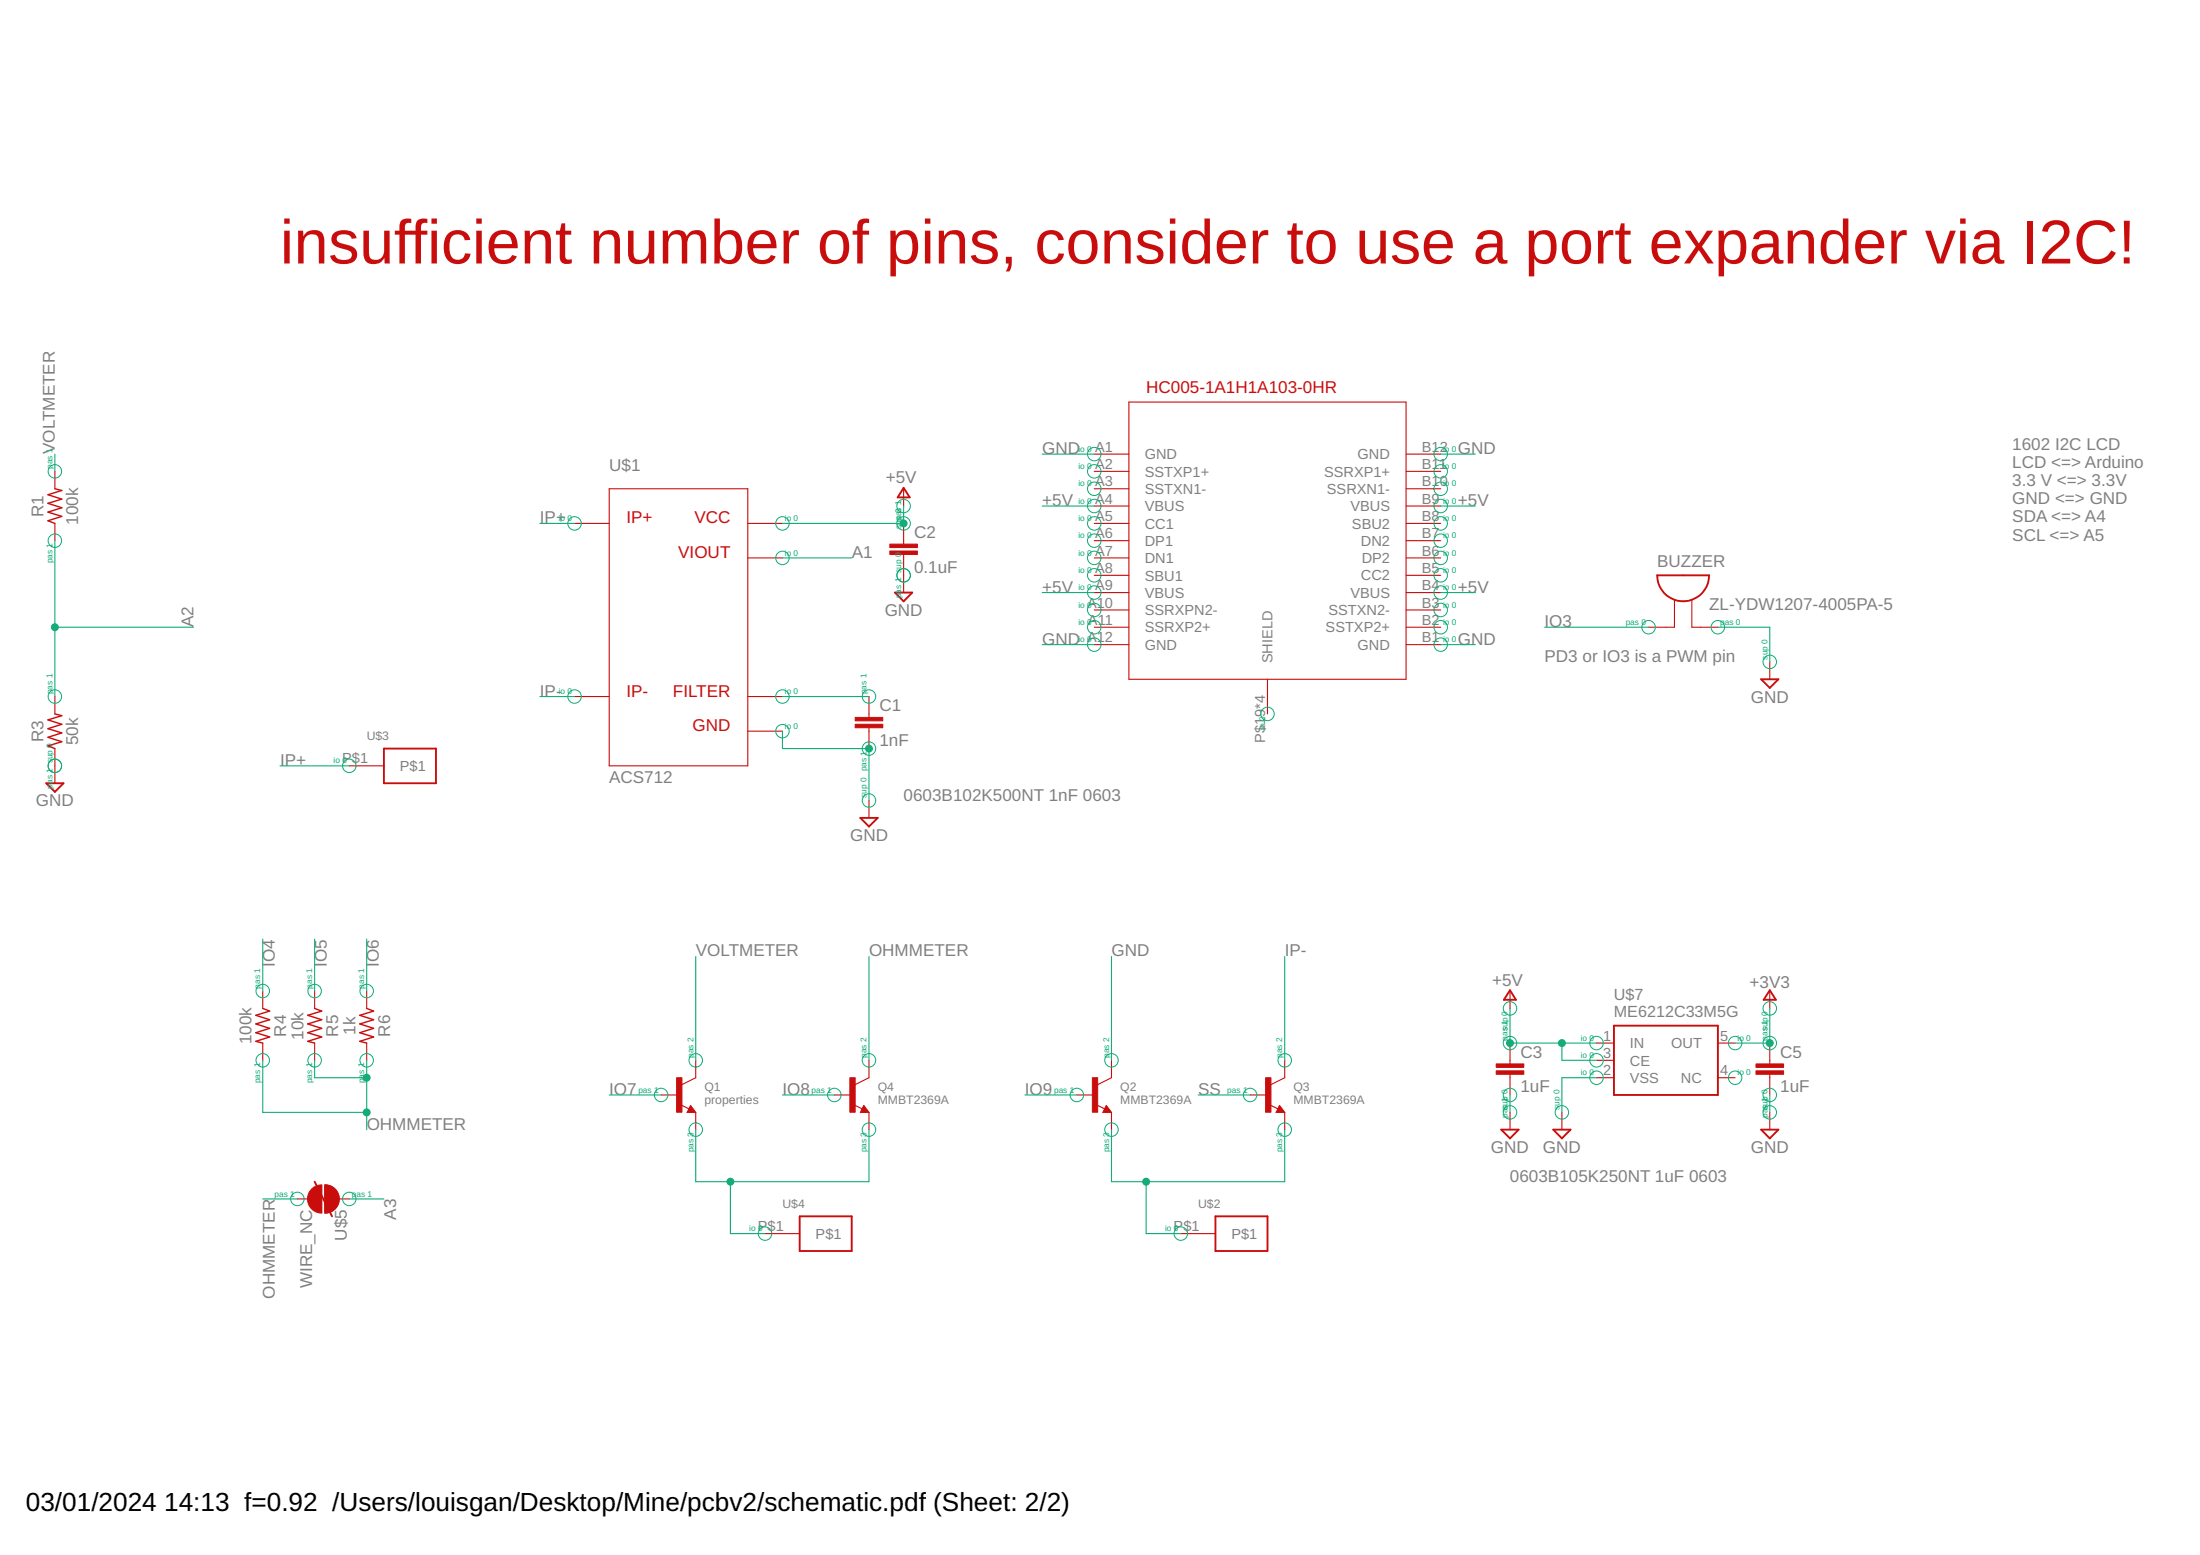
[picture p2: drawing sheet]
<svg xmlns="http://www.w3.org/2000/svg" width="297mm" height="210mm" viewBox="0 0 297 210" stroke-linecap="round" stroke-linejoin="round" font-family="sans-serif">
<path d="M7.4 66l.9 .2-1.8 .6 1.8 .6-1.8 .5 1.8 .6-1.8 .6 1.8 .6-1.8 .6 .9 .4M7.4 96.4l.9 .2-1.8 .6 1.8 .6-1.8 .6 1.8 .5-1.8 .6 1.8 .6-1.8 .6 .9 .3M35.5 136.1l.9 .4-1.9 .6 1.9 .5-1.9 .6 1.9 .6-1.9 .6 1.9 .6-1.9 .6 1 .2M42.5 136.1l.9 .4-1.8 .6 1.8 .5-1.8 .6 1.8 .6-1.8 .6 1.8 .6-1.8 .6 .9 .2M49.5 136.1l.9 .4-1.8 .6 1.8 .5-1.8 .6 1.8 .6-1.8 .6 1.8 .6-1.8 .6 .9 .2" fill="none" stroke="#c90d0c" stroke-width=".19"/>
<g fill="none" stroke="#c90d0c" stroke-width=".15">
<path d="M152.4 54.3h37.4v37.4h-37.4zM7.4 63.6v2.4M7.4 70.7v2.3M77.6 70.7h4.7M82.3 66h18.7v37.4h-18.7zM101 70.7h4.6M101 75.3h4.6M122 66v2.3M122 70.7v2.7M122 74.8v5.2M147.7 66h4.7M147.7 70.7h4.7"/>
<path d="M147.7 75.3h4.7M147.7 61.3h4.7M147.7 68.3h4.7M147.7 73h4.7M147.7 80h4.7M147.7 77.7h4.7M147.7 63.6h4.7M189.8 66h4.7M189.8 70.7h4.7M189.8 75.3h4.7M189.8 61.3h4.7M189.8 68.3h4.7"/>
<path d="M189.8 73h4.7M189.8 80h4.7M189.8 77.7h4.7M189.8 63.6h4.7M7.4 94v2.4M77.6 94h4.7M101 94h4.6M101 98.7h4.6M117.3 94v2.8M117.3 98.2v2.8M147.7 87h4.7M147.7 82.3h4.7"/>
<path d="M147.7 84.7h4.7M171.1 91.7v4.7M189.8 87h4.7M189.8 82.3h4.7M189.8 84.7h4.7M226.1 81v3.7h-3.5M228.4 81v3.7h3.5M239 89.3v2.4M7.4 101v4.7M47.2 103.4h4.6M117.3 108.1v2.3M35.5 133.8v2.3"/>
<path d="M42.5 133.8v2.3M49.5 133.8v2.3M203.9 133.8v2.3M239 133.8v2.3M35.5 140.8v2.3M42.5 140.8v2.3M49.5 140.8v2.3M89.3 147.8h2.3M91.9 149.1l1.1 .6M93.2 149.2l.7 1h-1.1zM93.9 143.1v2.4l-1.8 .9M93.9 150.2v2.3"/>
<path d="M112.6 147.8h2.4M115.3 149.1l1.1 .6M116.6 149.2l.7 1h-1.1zM117.3 143.1v2.4l-1.8 .9M117.3 150.2v2.3M145.4 147.8h2.3M148 149.1l1.2 .6M149.4 149.2l.7 1h-1.2zM150.1 143.1v2.4l-1.9 .9M150.1 150.2v2.3M168.8 147.8h2.3M171.4 149.1l1.2 .6"/>
<path d="M172.8 149.2l.7 1h-1.2zM173.5 143.1v2.4l-1.9 .9M173.5 150.2v2.3M203.9 140.8v2.8M203.9 145v2.8M203.9 150.2v2.3M210.9 150.2v2.3M215.6 140.8h2.3M215.6 145.5h2.3M215.6 143.1h2.3M231.9 140.8h2.4M231.9 145.5h2.4"/>
<path d="M239 140.8v2.8M239 145v2.8M239 150.2v2.3M40.2 161.8h2.8M44.4 161.8h2.8M103.3 166.5h4.7M159.4 166.5h4.7"/>
</g>
<g fill="none" stroke="#c90d0c" stroke-width=".25">
<path d="M120.8 80h2.4l-1.2 1.2zM122 65.8l.8 1.3h-1.6zM223.8 77.7h7a3.5 3.5 0 0 1-3.5 3.5 3.5 3.5 0 0 1-3.5-3.5zM237.8 91.7h2.3l-1.1 1.2zM6.2 105.7h2.4l-1.2 1.2zM51.8 101h7.1v4.7h-7.1zM116.2 110.4h2.3l-1.2 1.2zM203.9 133.7l.8 1.3h-1.6zM217.9 138.5h14v9.3h-14zM239 133.7l.8 1.3h-1.7zM42.5 159.5l2.3 4.7M93.2 149.7l.2 .2h-.4l.2-.4 .5 .5h-.7"/>
<path d="M116.6 149.7l.2 .2h-.4l.2-.4 .5 .5h-.7M149.4 149.7l.1 .2h-.4l.3-.4 .4 .5h-.7M172.8 149.7l.1 .2h-.4l.3-.4 .4 .5h-.7M202.7 152.5h2.3l-1.1 1.2zM209.7 152.5h2.3l-1.1 1.2zM237.8 152.5h2.3l-1.1 1.2zM108 164.2h7v4.7h-7zM164.1 164.2h7v4.7h-7z"/>
</g>
<g fill="#c90d0c" stroke="#c90d0c" stroke-width=".14">
<path d="M115.5 97.8h3.7v.4h-3.7z"/>
<path d="M115.5 96.8h3.7v.5h-3.7z"/>
<path d="M120.1 74.4h3.8v.4h-3.8z"/>
<path d="M120.1 73.4h3.8v.5h-3.8z"/>
<path d="M91.4 145.5h.7v4.6h-.7z"/>
<path d="M114.7 145.5h.8v4.6h-.8z"/>
<path d="M147.5 145.5h.7v4.6h-.7z"/>
<path d="M170.9 145.5h.7v4.6h-.7z"/>
<path d="M202 144.5h3.7v.5h-3.7z"/>
<path d="M202 143.6h3.7v.5h-3.7z"/>
<path d="M237.1 144.5h3.7v.5h-3.7z"/>
<path d="M237.1 143.6h3.7v.5h-3.7z"/>
</g>
<g fill="#c90d0c" stroke="#c90d0c" stroke-width=".14">
<path d="M43.9 159.9a1.91 1.91 0 0 1 1.9 1.9 1.91 1.91 0 0 1-1.9 2z" fill-rule="evenodd"/>
<path d="M42.1 160.5l.7-.5 .7-.1v3.9a1.91 1.91 0 0 1-1.8-1.2 1.91 1.91 0 0 1 .4-2.1z" fill-rule="evenodd"/>
<path d="M43.9 159.9a1.91 1.91 0 0 1 1.9 1.9 1.91 1.91 0 0 1-1.9 2z" fill-rule="evenodd"/>
</g>
<g fill="none" stroke="#0dab76" stroke-width=".14">
<circle cx="7.4" cy="73" r=".91"/>
<circle cx="7.4" cy="63.6" r=".91"/>
<circle cx="77.6" cy="70.7" r=".91"/>
<circle cx="105.6" cy="75.3" r=".91"/>
<circle cx="105.6" cy="70.7" r=".91"/>
<circle cx="122" cy="68.3" r=".91"/>
<circle cx="122" cy="77.7" r=".91"/>
<circle cx="122" cy="70.7" r=".91"/>
<circle cx="147.7" cy="68.3" r=".91"/>
<circle cx="147.7" cy="73" r=".91"/>
<circle cx="147.7" cy="63.6" r=".91"/>
<circle cx="147.7" cy="80" r=".91"/>
<circle cx="147.7" cy="61.3" r=".91"/>
<circle cx="147.7" cy="70.7" r=".91"/>
<circle cx="147.7" cy="77.7" r=".91"/>
<circle cx="147.7" cy="66" r=".91"/>
<circle cx="147.7" cy="75.3" r=".91"/>
<circle cx="194.5" cy="77.7" r=".91"/>
<circle cx="194.5" cy="61.3" r=".91"/>
<circle cx="194.5" cy="80" r=".91"/>
<circle cx="194.5" cy="63.6" r=".91"/>
<circle cx="194.5" cy="75.3" r=".91"/>
<circle cx="194.5" cy="66" r=".91"/>
<circle cx="194.5" cy="73" r=".91"/>
<circle cx="194.5" cy="70.7" r=".91"/>
<circle cx="194.5" cy="68.3" r=".91"/>
<circle cx="7.4" cy="94" r=".91"/>
<circle cx="77.6" cy="94" r=".91"/>
<circle cx="105.6" cy="98.7" r=".91"/>
<circle cx="105.6" cy="94" r=".91"/>
<circle cx="117.3" cy="94" r=".91"/>
<circle cx="147.7" cy="84.7" r=".91"/>
<circle cx="147.7" cy="82.3" r=".91"/>
<circle cx="147.7" cy="87" r=".91"/>
<circle cx="171.1" cy="96.4" r=".91"/>
<circle cx="194.5" cy="84.7" r=".91"/>
<circle cx="194.5" cy="82.3" r=".91"/>
<circle cx="194.5" cy="87" r=".91"/>
<circle cx="222.6" cy="84.7" r=".91"/>
<circle cx="231.9" cy="84.7" r=".91"/>
<circle cx="239" cy="89.3" r=".91"/>
<circle cx="7.4" cy="103.4" r=".91"/>
<circle cx="47.2" cy="103.4" r=".91"/>
<circle cx="117.3" cy="108.1" r=".91"/>
<circle cx="117.3" cy="101" r=".91"/>
<circle cx="35.5" cy="133.8" r=".91"/>
<circle cx="42.5" cy="133.8" r=".91"/>
<circle cx="49.5" cy="133.8" r=".91"/>
<circle cx="203.9" cy="136.1" r=".91"/>
<circle cx="239" cy="136.1" r=".91"/>
<circle cx="35.5" cy="143.1" r=".91"/>
<circle cx="42.5" cy="143.1" r=".91"/>
<circle cx="49.5" cy="143.1" r=".91"/>
<circle cx="89.3" cy="147.8" r=".91"/>
<circle cx="93.9" cy="152.5" r=".91"/>
<circle cx="93.9" cy="143.1" r=".91"/>
<circle cx="112.6" cy="147.8" r=".91"/>
<circle cx="117.3" cy="143.1" r=".91"/>
<circle cx="117.3" cy="152.5" r=".91"/>
<circle cx="145.4" cy="147.8" r=".91"/>
<circle cx="150.1" cy="143.1" r=".91"/>
<circle cx="150.1" cy="152.5" r=".91"/>
<circle cx="168.8" cy="147.8" r=".91"/>
<circle cx="173.5" cy="143.1" r=".91"/>
<circle cx="173.5" cy="152.5" r=".91"/>
<circle cx="203.9" cy="150.2" r=".91"/>
<circle cx="203.9" cy="140.8" r=".91"/>
<circle cx="203.9" cy="147.8" r=".91"/>
<circle cx="210.9" cy="150.2" r=".91"/>
<circle cx="215.6" cy="140.8" r=".91"/>
<circle cx="215.6" cy="143.1" r=".91"/>
<circle cx="215.6" cy="145.5" r=".91"/>
<circle cx="234.3" cy="140.8" r=".91"/>
<circle cx="234.3" cy="145.5" r=".91"/>
<circle cx="239" cy="147.8" r=".91"/>
<circle cx="239" cy="150.2" r=".91"/>
<circle cx="239" cy="140.8" r=".91"/>
<circle cx="40.2" cy="161.8" r=".91"/>
<circle cx="47.2" cy="161.8" r=".91"/>
<circle cx="103.3" cy="166.5" r=".91"/>
<circle cx="159.4" cy="166.5" r=".91"/>
</g>
<g fill="none" stroke="#0dab76" stroke-width=".15">
<path d="M7.4 61.3v2.3M7.4 73v21M72.9 70.7h4.7M105.6 75.3h9.4M122 68.3v2.4h-16.4M140.7 61.3h7M140.7 68.3h7M140.7 80h7M194.5 61.3h4.7M194.5 68.3h4.7M194.5 80h4.7M7.4 84.7h18.7"/>
<path d="M72.9 94h4.7M105.6 98.7v2.3h11.7v7.1M105.6 94h11.7M140.7 87h7M194.5 87h4.7M208.6 84.7h14M231.9 84.7h7.1v4.6M37.8 103.4h9.4M35.5 126.8v7M42.5 126.8v7M49.5 126.8v7M93.9 129.1v14"/>
<path d="M117.3 129.1v14M150.1 129.1v14M173.5 129.1v14M203.9 136.1v4.7h11.7M239 136.1v4.7h-4.7M35.5 143.1v7.1h14M42.5 143.1v2.4h7M49.5 143.1v9.4M82.3 147.8h7M93.9 152.5v7h23.4v-7M98.6 159.5v7h4.7M105.6 147.8h7"/>
<path d="M138.4 147.8h7M150.1 152.5v7h23.4v-7M154.7 159.5v7h4.7M161.8 147.8h7M203.9 147.8v2.4M210.9 140.8v2.3h4.7M215.6 145.5h-4.7v4.7M239 147.8v2.4M35.5 161.8h4.7M47.2 161.8h4.6"/>
</g>
<g fill="#0dab76" stroke="#0dab76" stroke-width=".14">
<circle cx="7.4" cy="84.7" r=".47"/>
<circle cx="117.3" cy="101" r=".47"/>
<circle cx="49.5" cy="145.5" r=".47"/>
<circle cx="49.5" cy="150.2" r=".47"/>
<circle cx="98.6" cy="159.5" r=".47"/>
<circle cx="154.7" cy="159.5" r=".47"/>
<circle cx="239" cy="140.8" r=".47"/>
<circle cx="203.9" cy="140.8" r=".47"/>
<circle cx="210.9" cy="140.8" r=".47"/>
<circle cx="122" cy="70.7" r=".47"/>
</g>
<text font-size="8.4" fill="#c90d0c" x="37.8" y="35.6">insufficient number of pins, consider to use a port expander via I2C!</text>
<g font-size="3.5">
<text x="3.5" y="203.9">03/01/2024</text>
<text x="22.2" y="203.9">14:13 f=0.92 /Users/louisgan/Desktop/Mine/pcbv2/schematic.pdf (Sheet: 2/2)</text>
</g>
<g font-size="2.3" fill="#c90d0c">
<text x="154.8" y="53.1">HC005-1A1H1A103-0HR</text>
<text x="84.6" y="70.6">IP+</text>
<text x="93.8" y="70.6">VCC</text>
<text x="91.6" y="75.3">VIOUT</text>
<text x="84.6" y="94">IP-</text>
<text x="90.9" y="94">FILTER</text>
<text x="93.5" y="98.7">GND</text>
</g>
<g font-size="2.3" fill="#808080">
<text x="7.4" y="61.3" transform="rotate(-90 7.4 61.3)">VOLTMETER</text>
<text x="82.3" y="63.6">U$1</text>
<text x="119.6" y="65.3">+5V</text>
<text x="140.7" y="61.3">GND</text>
<text x="196.9" y="61.3">GND</text>
<text x="271.7" y="60.7">1602 I2C LCD</text>
<text x="271.7" y="63.2">LCD &lt;=&gt; Arduino</text>
<text x="271.7" y="65.6">3.3 V &lt;=&gt; 3.3V</text>
<text x="5.9" y="69.8" transform="rotate(-90 5.9 69.8)">R1</text>
<text x="10.6" y="70.8" transform="rotate(-90 10.6 70.8)">100k</text>
<text x="72.9" y="70.6">IP+</text>
<text x="140.7" y="68.3">+5V</text>
<text x="196.9" y="68.3">+5V</text>
<text x="271.7" y="68.1">GND &lt;=&gt; GND</text>
<text x="271.7" y="70.5">SDA &lt;=&gt; A4</text>
<text x="115" y="75.3">A1</text>
<text x="123.4" y="77.3">0.1uF</text>
<text x="123.4" y="72.6">C2</text>
<text x="223.7" y="76.5">BUZZER</text>
<text x="271.7" y="73">SCL &lt;=&gt; A5</text>
<text x="119.4" y="83.1">GND</text>
<text x="140.7" y="80">+5V</text>
<text x="196.9" y="80">+5V</text>
<text x="230.8" y="82.3">ZL-YDW1207-4005PA-5</text>
<text x="26.1" y="84.7" transform="rotate(-90 26.1 84.7)">A2</text>
<text x="140.7" y="87">GND</text>
<text x="196.9" y="87">GND</text>
<text x="208.5" y="89.4">PD3 or IO3 is a PWM pin</text>
<text x="208.5" y="84.7">IO3</text>
<text x="72.9" y="94">IP-</text>
<text x="236.4" y="94.8">GND</text>
<text x="5.9" y="100.2" transform="rotate(-90 5.9 100.2)">R3</text>
<text x="10.6" y="100.6" transform="rotate(-90 10.6 100.6)">50k</text>
<text x="118.7" y="100.7">1nF</text>
<text x="118.7" y="96">C1</text>
<text x="37.8" y="103.4">IP+</text>
<text x="82.3" y="105.7">ACS712</text>
<text x="4.8" y="108.9">GND</text>
<text x="114.8" y="113.5">GND</text>
<text x="122" y="108.1">0603B102K500NT 1nF 0603</text>
<text x="37.1" y="130.5" transform="rotate(-90 37.1 130.5)">IO4</text>
<text x="44.1" y="130.5" transform="rotate(-90 44.1 130.5)">IO5</text>
<text x="51.1" y="130.5" transform="rotate(-90 51.1 130.5)">IO6</text>
<text x="93.9" y="129.1">VOLTMETER</text>
<text x="117.3" y="129.1">OHMMETER</text>
<text x="150.1" y="129.1">GND</text>
<text x="173.5" y="129.1">IP-</text>
<text x="201.5" y="133.1">+5V</text>
<text x="236.2" y="133.3">+3V3</text>
<text x="34" y="141" transform="rotate(-90 34 141)">100k</text>
<text x="38.6" y="139.9" transform="rotate(-90 38.6 139.9)">R4</text>
<text x="41" y="140.3" transform="rotate(-90 41 140.3)">10k</text>
<text x="45.7" y="139.9" transform="rotate(-90 45.7 139.9)">R5</text>
<text x="48" y="139.7" transform="rotate(-90 48 139.7)">1k</text>
<text x="52.7" y="139.9" transform="rotate(-90 52.7 139.9)">R6</text>
<text x="205.3" y="142.8">C3</text>
<text x="240.4" y="142.8">C5</text>
<text x="82.3" y="147.8">IO7</text>
<text x="105.6" y="147.8">IO8</text>
<text x="138.4" y="147.8">IO9</text>
<text x="161.8" y="147.8">SS</text>
<text x="205.3" y="147.5">1uF</text>
<text x="240.4" y="147.5">1uF</text>
<text x="49.5" y="152.5">OHMMETER</text>
<text x="201.3" y="155.6">GND</text>
<text x="208.3" y="155.6">GND</text>
<text x="236.4" y="155.6">GND</text>
<text x="203.9" y="159.5">0603B105K250NT 1uF 0603</text>
<text x="46.8" y="167.5" transform="rotate(-90 46.8 167.5)">U$5</text>
<text x="53.5" y="164.7" transform="rotate(-90 53.5 164.7)">A3</text>
<text x="42.1" y="173.9" transform="rotate(-90 42.1 173.9)">WIRE_NC</text>
<text x="37.1" y="175.3" transform="rotate(-90 37.1 175.3)">OHMMETER</text>
</g>
<g font-size="2.2" fill="#808080">
<text x="217.9" y="137.3">ME6212C33M5G</text>
<text x="217.9" y="135">U$7</text>
</g>
<g font-size="2" fill="#808080">
<text x="147.8" y="61">A1</text>
<text x="147.8" y="63.3">A2</text>
<text x="147.8" y="65.6">A3</text>
<text x="154.6" y="62">GND</text>
<text x="154.6" y="64.3">SSTXP1+</text>
<text x="178.8" y="64.3">SSRXP1+</text>
<text x="183.3" y="62">GND</text>
<text x="192" y="61">B12</text>
<text x="192" y="63.3">B11</text>
<text x="192" y="65.6">B10</text>
<text x="147.8" y="68">A4</text>
<text x="147.8" y="70.3">A5</text>
<text x="154.6" y="69">VBUS</text>
<text x="154.6" y="71.3">CC1</text>
<text x="154.6" y="66.7">SSTXN1-</text>
<text x="179.2" y="66.7">SSRXN1-</text>
<text x="182.3" y="69">VBUS</text>
<text x="182.5" y="71.3">SBU2</text>
<text x="192" y="68">B9</text>
<text x="192" y="70.3">B8</text>
<text x="147.8" y="72.7">A6</text>
<text x="147.8" y="75">A7</text>
<text x="147.8" y="77.3">A8</text>
<text x="154.6" y="73.7">DP1</text>
<text x="154.6" y="76">DN1</text>
<text x="183.7" y="73.7">DN2</text>
<text x="183.9" y="76">DP2</text>
<text x="192" y="77.3">B5</text>
<text x="192" y="75">B6</text>
<text x="192" y="72.7">B7</text>
<text x="146.8" y="82">A10</text>
<text x="147.8" y="79.7">A9</text>
<text x="154.6" y="80.7">VBUS</text>
<text x="154.6" y="83">SSRXPN2-</text>
<text x="154.6" y="78.4">SBU1</text>
<text x="179.4" y="83">SSTXN2-</text>
<text x="182.3" y="80.7">VBUS</text>
<text x="183.7" y="78.4">CC2</text>
<text x="192" y="79.7">B4</text>
<text x="192" y="82">B3</text>
<text x="146.8" y="86.7">A12</text>
<text x="146.9" y="84.3">A11</text>
<text x="154.6" y="87.7">GND</text>
<text x="154.6" y="85.4">SSRXP2+</text>
<text x="171.8" y="89.5" transform="rotate(-90 171.8 89.5)">SHIELD</text>
<text x="179" y="85.4">SSTXP2+</text>
<text x="183.3" y="87.7">GND</text>
<text x="192" y="86.7">B1</text>
<text x="192" y="84.3">B2</text>
<text x="170.8" y="100.3" transform="rotate(-90 170.8 100.3)">P$19*4</text>
<text x="46.2" y="103.1">P$1</text>
<text x="54" y="104.1">P$1</text>
<text x="216.5" y="140.5">1</text>
<text x="216.5" y="142.8">3</text>
<text x="220.1" y="141.5">IN</text>
<text x="220.1" y="143.8">CE</text>
<text x="225.6" y="141.5">OUT</text>
<text x="232.3" y="140.5">5</text>
<text x="216.5" y="145.1">2</text>
<text x="220.1" y="146.2">VSS</text>
<text x="226.9" y="146.2">NC</text>
<text x="232.3" y="145.1">4</text>
<text x="102.3" y="166.2">P$1</text>
<text x="110.1" y="167.2">P$1</text>
<text x="158.5" y="166.2">P$1</text>
<text x="166.3" y="167.2">P$1</text>
</g>
<g font-size="1.7" fill="#808080">
<text x="49.5" y="99.9">U$3</text>
<text x="95.1" y="149">properties</text>
<text x="95.1" y="147.2">Q1</text>
<text x="118.5" y="149">MMBT2369A</text>
<text x="118.5" y="147.2">Q4</text>
<text x="151.2" y="149">MMBT2369A</text>
<text x="151.2" y="147.2">Q2</text>
<text x="174.6" y="149">MMBT2369A</text>
<text x="174.6" y="147.2">Q3</text>
<text x="105.6" y="163">U$4</text>
<text x="161.8" y="163">U$2</text>
</g>
<g font-size="1.1" fill="#0dab76">
<text x="7.1" y="63.3" transform="rotate(-90 7.1 63.3)">pas 1</text>
<text x="145.6" y="61">io 0</text>
<text x="145.6" y="63.3">io 0</text>
<text x="145.6" y="65.6">io 0</text>
<text x="194.8" y="61">io 0</text>
<text x="194.8" y="63.3">io 0</text>
<text x="194.8" y="65.6">io 0</text>
<text x="75.4" y="70.3">io 0</text>
<text x="106" y="70.3">io 0</text>
<text x="121.7" y="71.4" transform="rotate(-90 121.7 71.4)">supa0s 1</text>
<text x="121.7" y="70.2" transform="rotate(-90 121.7 70.2)">p</text>
<text x="145.6" y="68">io 0</text>
<text x="145.6" y="70.3">io 0</text>
<text x="194.8" y="68">io 0</text>
<text x="194.8" y="70.3">io 0</text>
<text x="7.1" y="76.1" transform="rotate(-90 7.1 76.1)">pas 1</text>
<text x="106" y="75">io 0</text>
<text x="145.6" y="72.7">io 0</text>
<text x="145.6" y="75">io 0</text>
<text x="145.6" y="77.3">io 0</text>
<text x="194.8" y="77.3">io 0</text>
<text x="194.8" y="75">io 0</text>
<text x="194.8" y="72.7">io 0</text>
<text x="121.7" y="80.7" transform="rotate(-90 121.7 80.7)">pas 1 sup 0</text>
<text x="145.6" y="79.7">io 0</text>
<text x="145.6" y="82">io 0</text>
<text x="194.8" y="79.7">io 0</text>
<text x="194.8" y="82">io 0</text>
<text x="145.6" y="86.7">io 0</text>
<text x="145.6" y="84.3">io 0</text>
<text x="194.8" y="86.7">io 0</text>
<text x="194.8" y="84.3">io 0</text>
<text x="219.5" y="84.3">pas 0</text>
<text x="232.3" y="84.3">pas 0</text>
<text x="238.6" y="89" transform="rotate(-90 238.6 89)">sup 0</text>
<text x="7.1" y="93.7" transform="rotate(-90 7.1 93.7)">pas 1</text>
<text x="75.4" y="93.7">io 0</text>
<text x="106" y="93.7">io 0</text>
<text x="117" y="93.7" transform="rotate(-90 117 93.7)">pas 1</text>
<text x="106" y="98.4">io 0</text>
<text x="170.8" y="98.5" transform="rotate(-90 170.8 98.5)">io 0</text>
<text x="7.1" y="106.5" transform="rotate(-90 7.1 106.5)">pas 1 sup 0</text>
<text x="45" y="103.1">io 0</text>
<text x="117" y="107.7" transform="rotate(-90 117 107.7)">sup 0</text>
<text x="117" y="104.1" transform="rotate(-90 117 104.1)">pas 1</text>
<text x="35.1" y="133.5" transform="rotate(-90 35.1 133.5)">pas 1</text>
<text x="42.2" y="133.5" transform="rotate(-90 42.2 133.5)">pas 1</text>
<text x="49.2" y="133.5" transform="rotate(-90 49.2 133.5)">pas 1</text>
<text x="93.6" y="142.8" transform="rotate(-90 93.6 142.8)">pas 2</text>
<text x="117" y="142.8" transform="rotate(-90 117 142.8)">pas 2</text>
<text x="149.7" y="142.8" transform="rotate(-90 149.7 142.8)">pas 2</text>
<text x="173.1" y="142.8" transform="rotate(-90 173.1 142.8)">pas 2</text>
<text x="203.5" y="140.5" transform="rotate(-90 203.5 140.5)">pas 1</text>
<text x="203.5" y="139.2" transform="rotate(-90 203.5 139.2)">sup 0</text>
<text x="213.4" y="140.5">io 0</text>
<text x="213.4" y="142.8">io 0</text>
<text x="234.6" y="140.5">io 0</text>
<text x="238.6" y="140.5" transform="rotate(-90 238.6 140.5)">pas 1</text>
<text x="238.6" y="139.2" transform="rotate(-90 238.6 139.2)">sup 0</text>
<text x="35.1" y="146.2" transform="rotate(-90 35.1 146.2)">pas 1</text>
<text x="42.2" y="146.2" transform="rotate(-90 42.2 146.2)">pas 1</text>
<text x="49.2" y="146.2" transform="rotate(-90 49.2 146.2)">pas 1</text>
<text x="86.2" y="147.5">pas 1</text>
<text x="109.6" y="147.5">pas 1</text>
<text x="142.3" y="147.5">pas 1</text>
<text x="165.7" y="147.5">pas 1</text>
<text x="210.6" y="149.8" transform="rotate(-90 210.6 149.8)">sup 0</text>
<text x="213.4" y="145.1">io 0</text>
<text x="234.6" y="145.1">io 0</text>
<text x="93.6" y="155.6" transform="rotate(-90 93.6 155.6)">pas 3</text>
<text x="117" y="155.6" transform="rotate(-90 117 155.6)">pas 3</text>
<text x="149.7" y="155.6" transform="rotate(-90 149.7 155.6)">pas 3</text>
<text x="173.1" y="155.6" transform="rotate(-90 173.1 155.6)">pas 3</text>
<text x="203.5" y="150.9" transform="rotate(-90 203.5 150.9)">passu1p 0</text>
<text x="238.6" y="150.9" transform="rotate(-90 238.6 150.9)">pasu1p 0</text>
<text x="37.1" y="161.5">pas 1</text>
<text x="47.5" y="161.5">pas 1</text>
<text x="101.2" y="166.2">io 0</text>
<text x="157.3" y="166.2">io 0</text>
</g>
</svg>
